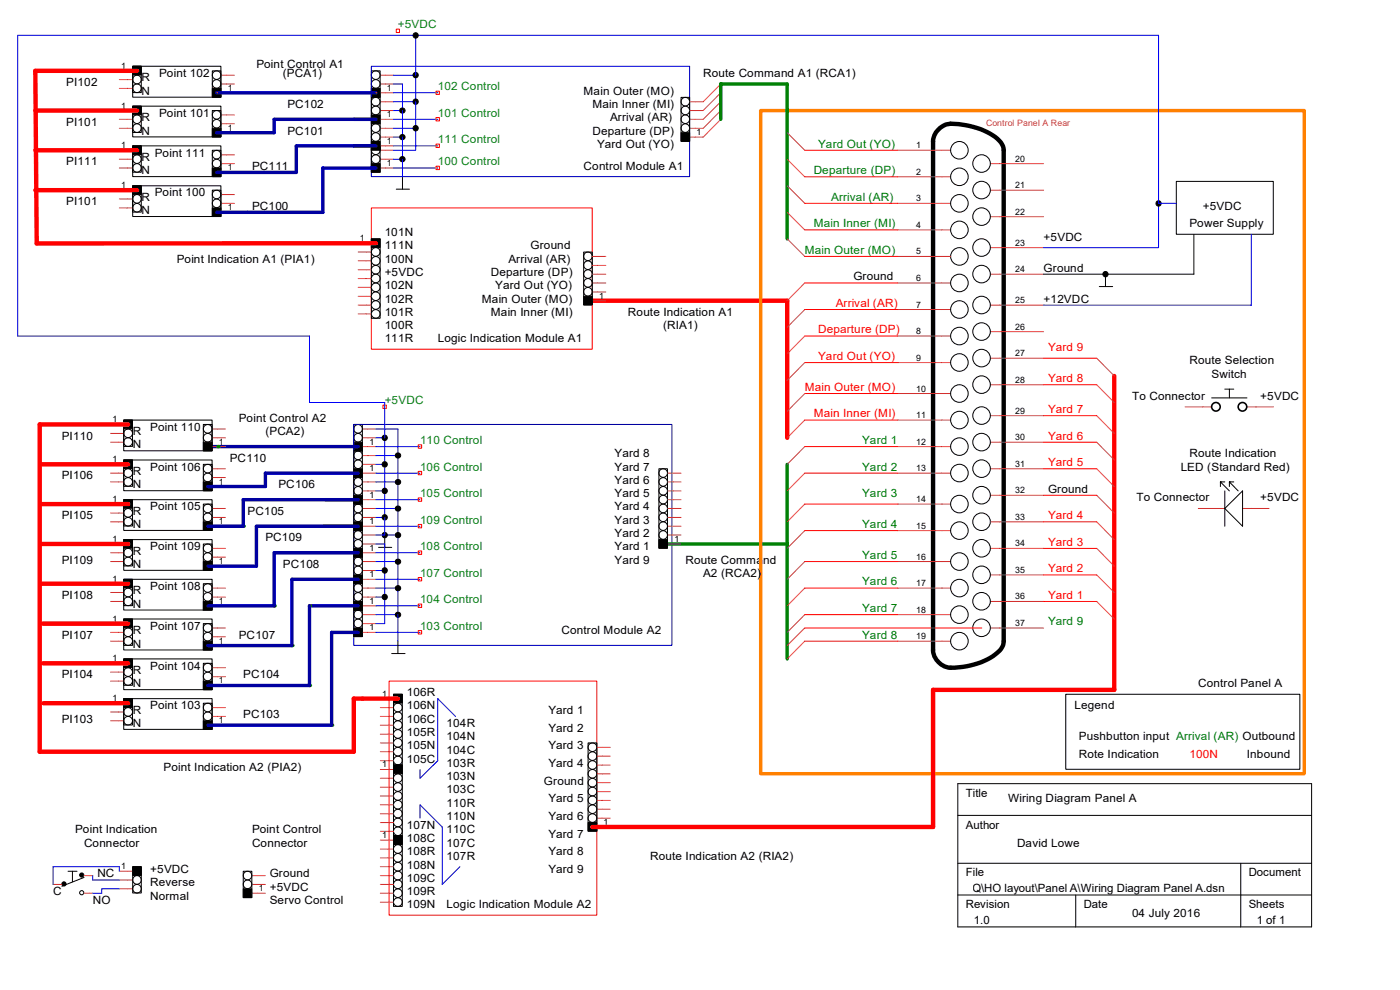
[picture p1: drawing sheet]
<svg xmlns="http://www.w3.org/2000/svg" width="297mm" height="210mm" viewBox="0 0 297 210" stroke-linecap="round" stroke-linejoin="round" font-family="sans-serif">
<g fill="#000" stroke="#000" stroke-width=".21">
<path d="M45 18.8h1.9v1.8h-1.9z" fill-rule="evenodd"/>
<path d="M78.8 18.8h1.8v1.8h-1.8z" fill-rule="evenodd"/>
<path d="M45 27.2h1.9v1.8h-1.9z" fill-rule="evenodd"/>
<path d="M45 35.6h1.9v1.9h-1.9z" fill-rule="evenodd"/>
<path d="M78.8 34.7h1.8v1.8h-1.8z" fill-rule="evenodd"/>
<path d="M78.8 30h1.8v1.8h-1.8z" fill-rule="evenodd"/>
<path d="M78.8 24.4h1.8v1.8h-1.8z" fill-rule="evenodd"/>
<path d="M45 44.1h1.9v1.8h-1.9z" fill-rule="evenodd"/>
<circle cx="88.2" cy="15.9" r=".56"/>
<circle cx="85.4" cy="29.1" r=".56"/>
<circle cx="85.4" cy="23.5" r=".56"/>
<circle cx="85.4" cy="33.8" r=".56"/>
<circle cx="88.2" cy="21.6" r=".56"/>
<circle cx="88.2" cy="27.2" r=".56"/>
</g>
<g fill="none" stroke="#000" stroke-width=".21">
<path d="M28.2 14.1h18.7v6.5h-18.7zM45 15h1.9v5.6h-1.9zM78.8 15h1.8v5.6h-1.8zM28.2 22.5h18.7v6.5h-18.7zM28.2 30.9h18.7v6.6h-18.7zM28.2 39.4h18.7v6.5h-18.7zM45 23.5h1.9v5.5h-1.9zM45 31.9h1.9v5.6h-1.9zM78.8 30.9h1.8v5.6h-1.8zM78.8 26.2h1.8v5.6h-1.8zM78.8 20.7h1.8v5.5h-1.8zM85.4 37.5v2.6"/>
<path d="M45 40.3h1.9v5.6h-1.9zM84.1 40.1h2.8"/>
<circle cx="46" cy="15.9" r=".91"/>
<circle cx="46" cy="17.8" r=".91"/>
<circle cx="79.7" cy="17.8" r=".92"/>
<circle cx="79.7" cy="15.9" r=".92"/>
<circle cx="46" cy="26.2" r=".91"/>
<circle cx="46" cy="34.7" r=".91"/>
<circle cx="46" cy="24.4" r=".91"/>
<circle cx="46" cy="32.8" r=".91"/>
<circle cx="79.7" cy="27.2" r=".92"/>
<circle cx="79.7" cy="31.9" r=".92"/>
<circle cx="79.7" cy="23.4" r=".92"/>
<circle cx="79.7" cy="33.8" r=".92"/>
<circle cx="79.7" cy="29.1" r=".92"/>
<circle cx="79.7" cy="21.6" r=".92"/>
<circle cx="46" cy="43.1" r=".91"/>
<circle cx="46" cy="41.3" r=".91"/>
</g>
<g fill="none" stroke="#c04040" stroke-width=".21">
<path d="M46.9 19.7h2.8M46.9 17.8h2.8M46.9 16h2.8M80.7 19.7h2.8M80.7 17.8h2.8M80.7 16h2.8M46.9 28.2h2.8M46.9 26.2h2.8M46.9 24.4h2.8M46.9 36.6h2.8M46.9 34.7h2.8M46.9 32.9h2.8"/>
<path d="M80.7 35.6h2.8M80.7 33.8h2.8M80.7 31.9h2.8M80.7 30.9h2.8M80.7 29.1h2.8M80.7 27.2h2.8M80.7 25.3h2.8M80.7 23.5h2.8M80.7 21.6h2.8M46.9 45h2.8M46.9 43.1h2.8M46.9 41.3h2.8"/>
</g>
<path d="M78.8 14.1h67.5v23.4h-67.5z" fill="none" stroke="#0000a0" stroke-width=".21"/>
<path d="M83.5 16h4.7M83.5 17.8h1.9v19.7M88.2 7.5v24.4h-4.7M83.5 21.6h4.7M83.5 27.2h4.7M83.5 23.5h1.9M83.5 29.1h1.9M83.5 33.8h1.9" fill="none" stroke="#00f" stroke-width=".21"/>
<path d="M84.1 6.2h.7v.7h-.7z" fill="none" stroke="#f00" stroke-width=".21"/>
<circle cx="46" cy="19.7" r=".36" fill="#008000"/>
<path d="M46 19.7h33.8M46 28.2h12.2M46 36.6h16.9M46 45h6.5" fill="none" stroke="#0000a0" stroke-width=".72"/>
<path d="M83.5 19.7h9.4M83.5 25.3h9.4M83.5 30.9h9.4M83.5 35.6h9.4" fill="none" stroke="#00f" stroke-width=".21"/>
<path d="M92.5 19.3h.7v.7h-.7zM92.5 24.9h.7v.8h-.7zM92.5 30.6h.7v.7h-.7zM92.5 35.3h.7v.7h-.7z" fill="none" stroke="#f00" stroke-width=".21"/>
<path d="M144.5 28.2h1.8v1.8h-1.8z" fill-rule="evenodd" fill="#000" stroke="#000" stroke-width=".21"/>
<g fill="none" stroke="#000" stroke-width=".21">
<path d="M144.5 20.7h1.8v9.3h-1.8z"/>
<circle cx="145.4" cy="27.2" r=".91"/>
<circle cx="145.4" cy="23.4" r=".91"/>
<circle cx="145.4" cy="21.6" r=".91"/>
<circle cx="145.4" cy="25.3" r=".91"/>
</g>
<path d="M146.3 29.1h2.9M146.3 27.2h2.9M146.3 25.3h2.9M146.3 23.5h2.9M146.3 21.6h2.9" fill="none" stroke="#c04040" stroke-width=".21"/>
<circle cx="152.9" cy="17.8" r=".36" fill="#008000"/>
<path d="M199.1 27.4a3.8 3.8 0 0 1 2.6-1.2 15.6 15.6 0 0 1 10.3 3.6l.8 1.3 .1 .8v104.1a4 4 0 0 1-2.3 3.2 16 16 0 0 1-9.7 2.3 4.1 4.1 0 0 1-2.9-3.6v-107.9a3.6 3.6 0 0 1 1.1-2.6z" fill="none" stroke="#000" stroke-width=".93"/>
<g fill="none" stroke="#000" stroke-width=".21">
<circle cx="203.5" cy="31.9" r="1.86"/>
<circle cx="203.5" cy="37.5" r="1.86"/>
<circle cx="208.2" cy="34.7" r="1.86"/>
<circle cx="203.5" cy="43.1" r="1.86"/>
<circle cx="203.5" cy="48.8" r="1.86"/>
<circle cx="203.5" cy="54.4" r="1.86"/>
<circle cx="208.2" cy="52.5" r="1.86"/>
<circle cx="208.2" cy="46" r="1.86"/>
<circle cx="208.2" cy="58.1" r="1.86"/>
<circle cx="208.2" cy="40.3" r="1.86"/>
<circle cx="203.5" cy="76.9" r="1.86"/>
<circle cx="203.5" cy="60" r="1.86"/>
<circle cx="203.5" cy="71.3" r="1.86"/>
<circle cx="203.5" cy="65.7" r="1.86"/>
<circle cx="208.2" cy="76" r="1.86"/>
<circle cx="208.2" cy="64.7" r="1.86"/>
<circle cx="208.2" cy="70.3" r="1.86"/>
<circle cx="203.5" cy="94.7" r="1.86"/>
<circle cx="203.5" cy="83.5" r="1.86"/>
<circle cx="203.5" cy="89.1" r="1.86"/>
<circle cx="208.2" cy="93.8" r="1.86"/>
<circle cx="208.2" cy="99.4" r="1.86"/>
<circle cx="208.2" cy="88.2" r="1.86"/>
<circle cx="208.2" cy="81.6" r="1.86"/>
<circle cx="203.5" cy="106.9" r="1.86"/>
<circle cx="203.5" cy="119.1" r="1.86"/>
<circle cx="203.5" cy="100.4" r="1.86"/>
<circle cx="203.5" cy="112.6" r="1.86"/>
<circle cx="208.2" cy="110.7" r="1.86"/>
<circle cx="208.2" cy="105.1" r="1.86"/>
<circle cx="208.2" cy="116.3" r="1.86"/>
<circle cx="203.5" cy="130.4" r="1.86"/>
<circle cx="203.5" cy="124.8" r="1.86"/>
<circle cx="203.5" cy="136" r="1.86"/>
<circle cx="208.2" cy="133.2" r="1.86"/>
<circle cx="208.2" cy="121.9" r="1.86"/>
<circle cx="208.2" cy="127.6" r="1.86"/>
</g>
<g fill="none" stroke="#c04040" stroke-width=".21">
<path d="M190.5 31.9h11.2M190.5 37.5h11.2M210.1 34.7h11.3M190.5 43.1h11.2M190.5 48.8h11.2M190.5 54.4h11.2M210.1 52.5h11.3M210.1 58.2h11.3M210.1 40.3h11.3M210.1 46h11.3M190.5 76.9h11.2M190.5 71.3h11.2"/>
<path d="M190.5 65.7h11.2M190.5 60h11.2M210.1 64.7h11.3M210.1 70.4h11.3M210.1 76h11.3M190.5 94.7h11.2M190.5 89.1h11.2M190.5 83.5h11.2M210.1 88.2h11.3M210.1 93.8h11.3M210.1 99.4h11.3M210.1 81.6h11.3"/>
<path d="M190.5 100.4h11.2M190.5 112.6h11.2M190.5 106.9h11.2M190.5 119.1h11.2M210.1 116.3h11.3M210.1 110.7h11.3M210.1 105.1h11.3M190.5 136h11.2M190.5 130.4h11.2M190.5 124.8h11.2M210.1 133.2h11.3M210.1 127.6h11.3"/>
<path d="M210.1 122h11.3"/>
</g>
<circle cx="152.9" cy="17.8" r=".36" fill="#008000"/>
<path d="M7.5 15h21.6M152.9 17.8h14.1M7.5 23.5h21.6M75.1 25.3h4.7M75.1 30.9h4.7" fill="none" stroke="#008000" stroke-width=".72"/>
<g fill="#000" stroke="#000" stroke-width=".21">
<path d="M28.2 14.1h1.8v1.8h-1.8z" fill-rule="evenodd"/>
<path d="M28.2 22.5h1.8v1.8h-1.8z" fill-rule="evenodd"/>
<path d="M28.2 30.9h1.8v1.9h-1.8z" fill-rule="evenodd"/>
<path d="M28.2 39.4h1.8v1.8h-1.8z" fill-rule="evenodd"/>
<path d="M78.8 50.7h1.8v1.8h-1.8z" fill-rule="evenodd"/>
<path d="M75.1 93.8h1.8v1.8h-1.8z" fill-rule="evenodd"/>
<path d="M75.1 99.4h1.8v1.9h-1.8z" fill-rule="evenodd"/>
<path d="M75.1 110.7h1.8v1.8h-1.8z" fill-rule="evenodd"/>
<path d="M75.1 105.1h1.8v1.8h-1.8z" fill-rule="evenodd"/>
</g>
<g fill="none" stroke="#000" stroke-width=".21">
<path d="M28.2 14.1h1.8v5.5h-1.8zM28.2 22.5h1.8v5.6h-1.8zM28.2 30.9h1.8v5.6h-1.8zM28.2 39.4h1.8v5.6h-1.8zM78.8 50.7h1.8v16.8h-1.8zM75.1 90h1.8v5.6h-1.8zM75.1 95.7h1.8v5.6h-1.8zM75.1 106.9h1.8v5.6h-1.8zM75.1 101.3h1.8v5.6h-1.8zM80.3 116.1h2.8M81.6 113.5v2.6"/>
<circle cx="29.1" cy="18.7" r=".91"/>
<circle cx="29.1" cy="16.9" r=".91"/>
<circle cx="29.1" cy="27.2" r=".91"/>
<circle cx="29.1" cy="35.6" r=".91"/>
<circle cx="29.1" cy="25.3" r=".91"/>
<circle cx="29.1" cy="33.8" r=".91"/>
<circle cx="29.1" cy="42.2" r=".91"/>
<circle cx="29.1" cy="44.1" r=".91"/>
<circle cx="79.7" cy="59.1" r=".92"/>
<circle cx="79.7" cy="53.5" r=".92"/>
<circle cx="79.7" cy="57.2" r=".92"/>
<circle cx="79.7" cy="55.3" r=".92"/>
<circle cx="79.7" cy="64.7" r=".92"/>
<circle cx="79.7" cy="62.8" r=".92"/>
<circle cx="79.7" cy="66.6" r=".92"/>
<circle cx="79.7" cy="61" r=".92"/>
<circle cx="76" cy="96.6" r=".91"/>
<circle cx="76" cy="91" r=".91"/>
<circle cx="76" cy="98.5" r=".91"/>
<circle cx="76" cy="92.9" r=".91"/>
<circle cx="76" cy="107.9" r=".91"/>
<circle cx="76" cy="102.2" r=".91"/>
<circle cx="76" cy="104.1" r=".91"/>
<circle cx="76" cy="109.7" r=".91"/>
</g>
<g fill="none" stroke="#c04040" stroke-width=".21">
<path d="M25.3 15h2.9M25.3 16.9h2.9M25.3 18.8h2.9M25.3 23.5h2.9M25.3 25.3h2.9M25.3 27.2h2.9M25.3 31.9h2.9M25.3 33.8h2.9M25.3 35.6h2.9M25.3 40.3h2.9M25.3 42.2h2.9M25.3 44.1h2.9"/>
<path d="M76 51.6h2.8M76 53.5h2.8M76 55.3h2.8M76 57.2h2.8M76 59.1h2.8M76 61h2.8M76 62.9h2.8M76 64.7h2.8M76 66.6h2.8M76.9 94.7h2.9M76.9 92.9h2.9M76.9 91h2.9"/>
<path d="M76.9 98.5h2.9M76.9 96.6h2.9M76.9 111.6h2.9M76.9 109.8h2.9M76.9 107.9h2.9M76.9 106h2.9M76.9 104.1h2.9M76.9 102.2h2.9M76.9 100.4h2.9"/>
</g>
<path d="M78.8 44.1h46.8v30h-46.8zM81.2 85.9h.8v.8h-.8zM88.7 94.4h.8v.7h-.8zM88.7 100h.8v.7h-.8zM88.7 105.6h.8v.7h-.8zM88.7 111.3h.8v.7h-.8z" fill="none" stroke="#f00" stroke-width=".21"/>
<path d="M7.5 15h21.6M7.5 23.5h21.6M124.8 63.8h42.2" fill="none" stroke="#f00" stroke-width=".93"/>
<path d="M68.5 35.6h11.3M75.1 25.3h4.7M75.1 30.9h4.7M44.1 94.7h31.9" fill="none" stroke="#0000a0" stroke-width=".72"/>
<path d="M75.1 90h67.4v46.9h-67.4z" fill="none" stroke="#0000a0" stroke-width=".21"/>
<path d="M79.8 91h4.6v16.9h-4.6M79.8 96.6h4.6M79.8 92.9h1.8v16.9h-1.8M79.8 98.5h1.8M79.8 94.7h9.3M79.8 102.2h4.6M79.8 104.1h1.8M79.8 100.4h9.3M79.8 106h9.3M79.8 111.6h9.3M81.6 113.5v.6" fill="none" stroke="#00f" stroke-width=".21"/>
<circle cx="140.7" cy="115.4" r=".36" fill="#008000"/>
<path d="M140.7 115.4h26.3" fill="none" stroke="#008000" stroke-width=".72"/>
<g fill="#000" stroke="#000" stroke-width=".21">
<path d="M43.1 93.8h1.9v1.8h-1.9z" fill-rule="evenodd"/>
<path d="M75.1 116.3h1.8v1.9h-1.8z" fill-rule="evenodd"/>
<path d="M139.8 114.5h1.8v1.8h-1.8z" fill-rule="evenodd"/>
<path d="M75.1 133.2h1.8v1.8h-1.8z" fill-rule="evenodd"/>
<path d="M75.1 127.6h1.8v1.8h-1.8z" fill-rule="evenodd"/>
<path d="M75.1 122h1.8v1.8h-1.8z" fill-rule="evenodd"/>
<circle cx="81.6" cy="98.5" r=".56"/>
<circle cx="81.6" cy="92.9" r=".56"/>
<circle cx="84.4" cy="96.6" r=".56"/>
<circle cx="81.6" cy="104.1" r=".56"/>
<circle cx="81.6" cy="109.7" r=".56"/>
<circle cx="81.6" cy="113.5" r=".56"/>
<circle cx="84.4" cy="113.5" r=".56"/>
<circle cx="84.4" cy="119.1" r=".56"/>
<circle cx="84.4" cy="107.9" r=".56"/>
<circle cx="84.4" cy="102.3" r=".56"/>
<circle cx="81.6" cy="126.6" r=".56"/>
<circle cx="81.6" cy="121" r=".56"/>
<circle cx="84.4" cy="124.8" r=".56"/>
<circle cx="84.4" cy="130.4" r=".56"/>
</g>
<g fill="none" stroke="#000" stroke-width=".21">
<path d="M26.2 89.1h18.8v6.5h-18.8zM43.1 90h1.9v5.6h-1.9zM139.8 99.4h1.8v16.9h-1.8zM75.1 112.6h1.8v5.6h-1.8zM75.1 118.2h1.8v5.6h-1.8zM75.1 129.5h1.8v5.5h-1.8zM75.1 123.8h1.8v5.6h-1.8zM83.1 138.6h2.8M84.4 136v2.6"/>
<circle cx="44.1" cy="91" r=".92"/>
<circle cx="44.1" cy="92.9" r=".92"/>
<circle cx="76" cy="113.5" r=".91"/>
<circle cx="76" cy="115.4" r=".91"/>
<circle cx="76" cy="119.1" r=".91"/>
<circle cx="140.7" cy="107.9" r=".91"/>
<circle cx="140.7" cy="113.5" r=".91"/>
<circle cx="140.7" cy="111.6" r=".91"/>
<circle cx="140.7" cy="106" r=".91"/>
<circle cx="140.7" cy="104.1" r=".91"/>
<circle cx="140.7" cy="109.7" r=".91"/>
<circle cx="140.7" cy="100.4" r=".91"/>
<circle cx="140.7" cy="102.2" r=".91"/>
<circle cx="76" cy="130.4" r=".91"/>
<circle cx="76" cy="132.2" r=".91"/>
<circle cx="76" cy="121" r=".91"/>
<circle cx="76" cy="126.6" r=".91"/>
<circle cx="76" cy="124.7" r=".91"/>
</g>
<g fill="none" stroke="#c04040" stroke-width=".21">
<path d="M45 94.7h2.8M45 92.9h2.8M45 91h2.8M76.9 117.3h2.9M76.9 115.4h2.9M76.9 113.5h2.9M76.9 119.1h2.9M141.6 115.4h2.9M141.6 113.5h2.9M141.6 111.6h2.9M141.6 109.8h2.9M141.6 107.9h2.9"/>
<path d="M141.6 106h2.9M141.6 104.1h2.9M141.6 102.2h2.9M141.6 100.4h2.9M76.9 134.2h2.9M76.9 132.3h2.9M76.9 130.4h2.9M76.9 128.5h2.9M76.9 126.7h2.9M76.9 124.8h2.9M76.9 122.9h2.9M76.9 121h2.9"/>
</g>
<g fill="none" stroke="#00f" stroke-width=".21">
<path d="M79.8 113.5h4.6M79.8 119.1h4.6M79.8 115.4h1.8v16.9h-1.8M79.8 117.3h9.3M81.6 109.8v3.7M84.4 107.9v28.1M79.8 124.8h4.6M79.8 130.4h4.6M79.8 121h1.8M79.8 126.7h1.8M79.8 122.9h9.3M79.8 128.5h9.3"/>
<path d="M79.8 134.2h9.3"/>
</g>
<path d="M88.7 116.9h.8v.7h-.8zM88.7 122.5h.8v.7h-.8zM88.7 128.1h.8v.8h-.8zM88.7 133.8h.8v.7h-.8z" fill="none" stroke="#f00" stroke-width=".21"/>
<circle cx="46.2" cy="94.7" r=".36" fill="#008000"/>
<g fill="#000" stroke="#000" stroke-width=".21">
<path d="M26.2 89.1h1.9v1.9h-1.9z" fill-rule="evenodd"/>
<path d="M26.2 97.6h1.9v1.8h-1.9z" fill-rule="evenodd"/>
<path d="M43.1 102.2h1.9v1.9h-1.9z" fill-rule="evenodd"/>
<path d="M43.1 110.7h1.9v1.8h-1.9z" fill-rule="evenodd"/>
</g>
<g fill="none" stroke="#000" stroke-width=".21">
<path d="M26.2 89.1h1.9v5.6h-1.9zM26.2 97.6h18.8v6.5h-18.8zM26.2 97.6h1.9v5.6h-1.9zM43.1 98.5h1.9v5.6h-1.9zM26.2 106h18.8v6.5h-18.8zM43.1 106.9h1.9v5.6h-1.9z"/>
<circle cx="27.2" cy="93.8" r=".92"/>
<circle cx="27.2" cy="91.9" r=".92"/>
<circle cx="44.1" cy="99.4" r=".92"/>
<circle cx="27.2" cy="100.4" r=".92"/>
<circle cx="27.2" cy="102.2" r=".92"/>
<circle cx="44.1" cy="107.9" r=".92"/>
<circle cx="44.1" cy="101.3" r=".92"/>
<circle cx="44.1" cy="109.8" r=".92"/>
</g>
<path d="M23.5 90h2.7M23.5 91.9h2.7M23.5 93.8h2.7M23.5 98.5h2.7M45 99.4h2.8M23.5 100.4h2.7M23.5 102.2h2.7M45 103.2h2.8M45 101.3h2.8M45 111.6h2.8M45 109.8h2.8M45 107.9h2.8" fill="none" stroke="#c04040" stroke-width=".21"/>
<path d="M8.4 90h18.8M8.6 98.5h18.6" fill="none" stroke="#008000" stroke-width=".72"/>
<path d="M8.4 90h18.8M8.6 98.5h18.6" fill="none" stroke="#f00" stroke-width=".93"/>
<path d="M44.1 111.6h7.5" fill="none" stroke="#0000a0" stroke-width=".72"/>
<circle cx="51.6" cy="111.6" r=".36" fill="#008000"/>
<g fill="#000" stroke="#000" stroke-width=".21">
<path d="M26.2 106h1.9v1.8h-1.9z" fill-rule="evenodd"/>
<path d="M43.1 119.1h1.9v1.9h-1.9z" fill-rule="evenodd"/>
</g>
<g fill="none" stroke="#000" stroke-width=".21">
<path d="M26.2 106h1.9v5.6h-1.9zM26.2 114.5h18.8v6.5h-18.8zM43.1 115.4h1.9v5.6h-1.9z"/>
<circle cx="27.2" cy="110.7" r=".92"/>
<circle cx="27.2" cy="108.8" r=".92"/>
<circle cx="44.1" cy="118.2" r=".92"/>
<circle cx="44.1" cy="116.3" r=".92"/>
</g>
<path d="M23.5 106.9h2.7M23.5 108.8h2.7M23.5 110.7h2.7M45 118.2h2.8M45 116.3h2.8M45 120.1h2.8" fill="none" stroke="#c04040" stroke-width=".21"/>
<path d="M8.7 106.9h18.5" fill="none" stroke="#008000" stroke-width=".72"/>
<path d="M8.7 106.9h18.5" fill="none" stroke="#f00" stroke-width=".93"/>
<circle cx="44.1" cy="120.1" r=".36" fill="#008000"/>
<g fill="#000" stroke="#000" stroke-width=".21">
<path d="M26.2 114.5h1.9v1.8h-1.9z" fill-rule="evenodd"/>
<path d="M43.1 127.6h1.9v1.8h-1.9z" fill-rule="evenodd"/>
</g>
<g fill="none" stroke="#000" stroke-width=".21">
<path d="M26.2 114.5h1.9v5.6h-1.9zM26.2 122.9h18.8v6.5h-18.8zM43.1 123.8h1.9v5.6h-1.9z"/>
<circle cx="27.2" cy="117.2" r=".92"/>
<circle cx="27.2" cy="119.1" r=".92"/>
<circle cx="44.1" cy="126.6" r=".92"/>
<circle cx="44.1" cy="124.7" r=".92"/>
</g>
<path d="M23.5 115.4h2.7M23.5 117.3h2.7M23.5 119.1h2.7M45 128.5h2.8M45 126.7h2.8M45 124.8h2.8" fill="none" stroke="#c04040" stroke-width=".21"/>
<path d="M8.8 115.4h18.4" fill="none" stroke="#008000" stroke-width=".72"/>
<path d="M8.8 115.4h18.4" fill="none" stroke="#f00" stroke-width=".93"/>
<path d="M44.1 128.5h14.1" fill="none" stroke="#0000a0" stroke-width=".72"/>
<circle cx="58.2" cy="128.5" r=".36" fill="#008000"/>
<g fill="#000" stroke="#000" stroke-width=".21">
<path d="M26.2 122.9h1.9v1.8h-1.9z" fill-rule="evenodd"/>
<path d="M43.1 136h1.9v1.9h-1.9z" fill-rule="evenodd"/>
</g>
<g fill="none" stroke="#000" stroke-width=".21">
<path d="M26.2 122.9h1.9v5.6h-1.9zM26.2 131.3h18.8v6.6h-18.8zM43.1 132.3h1.9v5.6h-1.9z"/>
<circle cx="27.2" cy="125.7" r=".92"/>
<circle cx="27.2" cy="127.6" r=".92"/>
<circle cx="44.1" cy="133.2" r=".92"/>
<circle cx="44.1" cy="135.1" r=".92"/>
</g>
<path d="M23.5 123.8h2.7M23.5 125.7h2.7M23.5 127.6h2.7M45 136.9h2.8M45 135.1h2.8M45 133.2h2.8" fill="none" stroke="#c04040" stroke-width=".21"/>
<path d="M8.9 123.8h18.3" fill="none" stroke="#008000" stroke-width=".72"/>
<path d="M8.9 123.8h18.3" fill="none" stroke="#f00" stroke-width=".93"/>
<path d="M44.1 136.9h17.8" fill="none" stroke="#0000a0" stroke-width=".72"/>
<circle cx="61.9" cy="136.9" r=".36" fill="#008000"/>
<g fill="#000" stroke="#000" stroke-width=".21">
<path d="M26.2 131.3h1.9v1.9h-1.9z" fill-rule="evenodd"/>
<path d="M43.1 144.5h1.9v1.8h-1.9z" fill-rule="evenodd"/>
</g>
<g fill="none" stroke="#000" stroke-width=".21">
<path d="M26.2 131.3h1.9v5.6h-1.9zM26.2 139.8h18.8v6.5h-18.8zM43.1 140.7h1.9v5.6h-1.9z"/>
<circle cx="27.2" cy="134.1" r=".92"/>
<circle cx="27.2" cy="136" r=".92"/>
<circle cx="44.1" cy="143.5" r=".92"/>
<circle cx="44.1" cy="141.6" r=".92"/>
</g>
<path d="M23.5 132.3h2.7M23.5 134.2h2.7M23.5 136h2.7M45 145.4h2.8M45 143.6h2.8M45 141.6h2.8" fill="none" stroke="#c04040" stroke-width=".21"/>
<path d="M9 132.3h18.2" fill="none" stroke="#008000" stroke-width=".72"/>
<path d="M9 132.3h18.2" fill="none" stroke="#f00" stroke-width=".93"/>
<path d="M44.1 145.4h21.6" fill="none" stroke="#0000a0" stroke-width=".72"/>
<circle cx="65.7" cy="145.4" r=".36" fill="#008000"/>
<g fill="#000" stroke="#000" stroke-width=".21">
<path d="M26.2 139.8h1.9v1.8h-1.9z" fill-rule="evenodd"/>
<path d="M43.1 152.9h1.9v1.8h-1.9z" fill-rule="evenodd"/>
</g>
<g fill="none" stroke="#000" stroke-width=".21">
<path d="M26.2 139.8h1.9v5.6h-1.9zM26.2 148.2h18.8v6.5h-18.8zM43.1 149.2h1.9v5.5h-1.9z"/>
<circle cx="27.2" cy="144.5" r=".92"/>
<circle cx="27.2" cy="142.6" r=".92"/>
<circle cx="44.1" cy="150.1" r=".92"/>
<circle cx="44.1" cy="152" r=".92"/>
</g>
<path d="M23.5 140.7h2.7M23.5 142.6h2.7M23.5 144.5h2.7M45 153.8h2.8M45 152h2.8M45 150.1h2.8" fill="none" stroke="#c04040" stroke-width=".21"/>
<path d="M9.1 140.7h18.1" fill="none" stroke="#008000" stroke-width=".72"/>
<path d="M9.1 140.7h18.1" fill="none" stroke="#f00" stroke-width=".93"/>
<path d="M44.1 153.8h26.3" fill="none" stroke="#0000a0" stroke-width=".72"/>
<circle cx="70.4" cy="153.8" r=".36" fill="#008000"/>
<g fill="#000" stroke="#000" stroke-width=".21">
<path d="M123.8 62.9h1.8v1.8h-1.8z" fill-rule="evenodd"/>
<path d="M26.2 148.2h1.9v1.9h-1.9z" fill-rule="evenodd"/>
<path d="M28.2 183.9h1.8v1.8h-1.8z" fill-rule="evenodd"/>
<path d="M51.6 188.6h1.8v1.8h-1.8z" fill-rule="evenodd"/>
<circle cx="234.5" cy="58.2" r=".56"/>
<circle cx="245.8" cy="43.2" r=".56"/>
<circle cx="13.6" cy="187.5" r=".44"/>
<circle cx="17.3" cy="185.6" r=".44"/>
</g>
<g fill="none" stroke="#000" stroke-width=".21">
<path d="M249.6 38.5h20.5v11.2h-20.5zM123.8 53.5h1.8v11.2h-1.8zM234.5 58.2v2.6M253.3 49.7v8.5h-31.9M233.2 60.8h2.9M257 84.4h7.5M259.8 82.5h1.9M260.8 82.5v1.9M258.9 102.2h.1M258.9 102.2h.9M258.9 102.2l1.9 1.9M258.9 102.2v1"/>
<path d="M259.8 104.1v7.5M259.8 107.9l3.8-3.8v7.5zM260.8 102.2h.1M260.8 102.2v1M260.8 102.2l1.9 1.9M260.8 102.2h.9M26.2 148.2h1.9v5.6h-1.9zM226.1 147.3h49.7v15.9h-49.7zM14.4 184.8h1.9M15.4 184.8v2.3M17.8 186.1l-4.7 1.9M28.2 183.9h1.8v5.5h-1.8z"/>
<path d="M51.6 184.8h1.8v5.6h-1.8z"/>
<circle cx="124.7" cy="58.1" r=".91"/>
<circle cx="124.7" cy="54.4" r=".91"/>
<circle cx="124.7" cy="56.3" r=".91"/>
<circle cx="124.7" cy="61.9" r=".91"/>
<circle cx="124.7" cy="60" r=".91"/>
<circle cx="27.2" cy="152.9" r=".92"/>
<circle cx="27.2" cy="151" r=".92"/>
<circle cx="17.3" cy="189.4" r=".44"/>
<circle cx="29.1" cy="186.7" r=".91"/>
<circle cx="29.1" cy="188.5" r=".91"/>
<circle cx="52.5" cy="185.7" r=".91"/>
<circle cx="52.5" cy="187.6" r=".91"/>
</g>
<g fill="none" stroke="#c04040" stroke-width=".21">
<path d="M152.9 19.7l-3.7 3.8M152.9 17.8l-3.7 3.8M152.9 25.3l-3.7 3.8M152.9 23.5l-3.7 3.7M152.9 21.6l-3.7 3.7M167 28.2l3.7 3.7M167 33.8l3.7 3.7M167 39.4l3.7 3.7M125.7 58.2h2.8M125.7 56.3h2.8M125.7 54.4h2.8M167 45l3.7 3.8"/>
<path d="M167 50.7l3.7 3.7M125.7 63.8h2.8M125.7 61.9h2.8M125.7 60h2.8M170.7 60l-3.7 3.8M170.7 65.7l-3.7 3.7M170.7 71.3l-3.7 3.8M170.7 76.9l-3.7 3.8M170.7 83.5l-3.7 3.7M170.7 89.1l-3.7 3.8M251.4 86.3h5.6M264.5 86.3h5.7"/>
<path d="M254.2 107.9h5.6M263.6 107.9h5.6M23.5 149.2h2.7M23.5 151h2.7M23.5 152.9h2.7M11.3 187.6h1.8M17.8 189.5h1.9M17.8 185.8h1.9M25.3 184.8h2.9M25.3 186.7h2.9M25.3 188.6h2.9M53.5 189.5h2.8"/>
<path d="M53.5 187.6h2.8M53.5 185.8h2.8"/>
</g>
<path d="M152.9 17.8v7.5M167 17.8v32.9M68.5 111.6h7.5M69 106h7M9.2 149.2h18" fill="none" stroke="#008000" stroke-width=".72"/>
<path d="M7.5 15l.3 36.6h72M7.5 31.9h21.6M7.5 40.3h21.6M167 63.8v29.1M8.4 90v69.5h66.7M9.2 149.2h18" fill="none" stroke="#f00" stroke-width=".93"/>
<path d="M221.4 52.5h24.4v-45h-242v63.8h61.9v14.1h15.9v7.5M245.8 43.1h3.8M19.7 185.8v.9h5.6M25.3 188.6h-3.7v.9h-1.9M25.3 184.8v-.9h-14v3.7" fill="none" stroke="#00f" stroke-width=".21"/>
<g fill="none" stroke="#000" stroke-width=".34">
<circle cx="258" cy="86.3" r=".91"/>
<circle cx="263.6" cy="86.3" r=".91"/>
</g>
<path d="M161.4 23.5h115.3v140.6h-115.3z" fill="none" stroke="#ff8000" stroke-width=".72"/>
<path d="M68.5 35.6v9.4h-16M75.1 25.3h-16.9v2.9M75.1 30.9h-12.2v5.7M76 117.3h-17.8v11.2M76 106h-24.4v5.6M76 111.6h-21.6v8.5h-10.3M65.7 128.5h10.3M70.4 134.2h5.6M76 122.9h-14.1v14" fill="none" stroke="#0000a0" stroke-width=".72"/>
<g fill="none" stroke="#f00" stroke-width=".21">
<path d="M46 19.7h.1M79.8 19.7h.1M170.7 31.9h19.8M170.7 37.5h19.8M170.7 43.1h19.8M170.7 48.8h19.8M170.7 54.4h19.8M170.7 60h19.8M170.7 65.7h19.8M170.7 71.3h19.8M170.7 76.9h19.8M170.7 83.5h19.8"/>
<path d="M170.7 89.1h19.8"/>
</g>
<circle cx="65.7" cy="128.5" r=".36" fill="#008000"/>
<path d="M76 100.4h-19.7v2.8h-12.2M65.7 128.5v16.9M70.4 134.2v19.6" fill="none" stroke="#0000a0" stroke-width=".72"/>
<path d="M167 98.5v41.3" fill="none" stroke="#008000" stroke-width=".72"/>
<g fill="none" stroke="#c04040" stroke-width=".21">
<path d="M232.7 76l3.7 3.8M170.7 94.7l-3.7 3.8M232.7 81.6l3.7 3.8M232.7 88.2l3.7 3.7M232.7 93.8l3.7 3.8M232.7 99.4l3.7 3.8M170.7 100.4l-3.7 3.7M170.7 106.9l-3.7 3.8M170.7 112.6l-3.7 3.7M170.7 119.1l-3.7 3.8M232.7 105.1l3.7 3.7M232.7 110.7l3.7 3.8"/>
<path d="M232.7 116.3l3.7 3.8M170.7 124.8l-3.7 3.7M170.7 130.4l-3.7 3.8M170.7 136l-3.7 3.8M170.7 133.2l-3.7 3.7M232.7 122l3.7 3.7M232.7 127.6l3.7 3.7M80.7 148.2h2.8M80.7 150.1h2.8M80.7 152h2.8M80.7 153.8h2.8M80.7 155.7h2.8"/>
<path d="M80.7 157.6h2.8M80.7 159.5h2.8M126.7 158.5h2.8M80.7 161.4h2.8M80.7 163.2h2.8M80.7 165.1h2.8M80.7 167h2.8M80.7 168.9h2.8M80.7 170.7h2.8M80.7 172.6h2.8M80.7 174.5h2.8M80.7 176.4h2.8"/>
<path d="M80.7 178.2h2.8M126.7 175.4h2.8M126.7 173.6h2.8M126.7 171.7h2.8M126.7 169.8h2.8M126.7 167.9h2.8M126.7 166h2.8M126.7 164.2h2.8M126.7 162.3h2.8M126.7 160.4h2.8M80.7 180.1h2.8M80.7 182h2.8"/>
<path d="M80.7 183.9h2.8M80.7 185.8h2.8M80.7 187.6h2.8M80.7 189.5h2.8M80.7 191.4h2.8"/>
</g>
<g fill="none" stroke="#f00" stroke-width=".21">
<path d="M221.4 76h11.3M170.7 94.7h19.8M221.4 99.4h11.3M221.4 93.8h11.3M221.4 88.2h11.3M221.4 81.6h11.3M170.7 100.4h19.8M170.7 106.9h19.8M170.7 112.6h19.8M170.7 119.1h19.8M221.4 116.3h11.3M221.4 110.7h11.3"/>
<path d="M221.4 105.1h11.3M170.7 124.8h19.8M170.7 130.4h19.8M170.7 133.2h37.6M170.7 136h19.8M221.4 127.6h11.3M221.4 122h11.3M82.5 144.5h44.1v49.6h-44.1z"/>
</g>
<g fill="#000" stroke="#000" stroke-width=".21">
<path d="M83.5 147.3h1.8v1.8h-1.8z" fill-rule="evenodd"/>
<path d="M83.5 162.3h1.8v1.8h-1.8z" fill-rule="evenodd"/>
<path d="M83.5 177.3h1.8v1.9h-1.8z" fill-rule="evenodd"/>
<path d="M124.8 174.5h1.8v1.8h-1.8z" fill-rule="evenodd"/>
<circle cx="88.2" cy="7.5" r=".56"/>
</g>
<g fill="none" stroke="#000" stroke-width=".21">
<path d="M83.5 147.3h1.8v15h-1.8zM124.8 157.6h1.8v18.7h-1.8zM83.5 162.3h1.8v14.9h-1.8zM83.5 177.3h1.8v15h-1.8zM203.2 166.2h75.1v30.4h-75.1zM203.2 173h75.1M203.2 183.1h75.1M203.2 189.9h75.1M228.2 189.9v6.7M263.2 183.1v13.5"/>
<circle cx="84.4" cy="153.8" r=".92"/>
<circle cx="84.4" cy="150.1" r=".92"/>
<circle cx="84.4" cy="159.5" r=".92"/>
<circle cx="84.4" cy="152" r=".92"/>
<circle cx="84.4" cy="155.7" r=".92"/>
<circle cx="84.4" cy="157.6" r=".92"/>
<circle cx="125.7" cy="158.5" r=".92"/>
<circle cx="84.4" cy="172.6" r=".92"/>
<circle cx="84.4" cy="176.3" r=".92"/>
<circle cx="84.4" cy="165.1" r=".92"/>
<circle cx="84.4" cy="170.7" r=".92"/>
<circle cx="84.4" cy="174.5" r=".92"/>
<circle cx="84.4" cy="161.3" r=".92"/>
<circle cx="84.4" cy="168.9" r=".92"/>
<circle cx="84.4" cy="167" r=".92"/>
<circle cx="125.7" cy="167.9" r=".92"/>
<circle cx="125.7" cy="171.7" r=".92"/>
<circle cx="125.7" cy="160.4" r=".92"/>
<circle cx="125.7" cy="169.8" r=".92"/>
<circle cx="125.7" cy="164.2" r=".92"/>
<circle cx="125.7" cy="162.3" r=".92"/>
<circle cx="125.7" cy="173.6" r=".92"/>
<circle cx="125.7" cy="166" r=".92"/>
<circle cx="84.4" cy="187.6" r=".92"/>
<circle cx="84.4" cy="185.7" r=".92"/>
<circle cx="84.4" cy="189.5" r=".92"/>
<circle cx="84.4" cy="191.4" r=".92"/>
<circle cx="84.4" cy="180.1" r=".92"/>
<circle cx="84.4" cy="182" r=".92"/>
<circle cx="84.4" cy="183.9" r=".92"/>
</g>
<path d="M236.4 79.8v66.5h-38.4v29.1h-72.3M84.4 148.2h-9.3v11.3" fill="none" stroke="#f00" stroke-width=".93"/>
<path d="M265.5 49.7v15h-44.1M96.6 152l-3.7-3.8v13.2l-3.8 3.7v-1.9M89.1 173.6v-2.9l4.7 4.7v12.2l3.8-3.7" fill="none" stroke="#00f" stroke-width=".21"/>
<g font-size="2.4" fill="#008020">
<text x="84.4" y="6">+5VDC</text>
<text x="92.9" y="19.1">102 Control</text>
<text x="92.9" y="24.8">101 Control</text>
<text x="92.9" y="30.4">111 Control</text>
<text x="92.9" y="35.1">100 Control</text>
<text x="81.6" y="85.8">+5VDC</text>
<text x="89.1" y="94.2">110 Control</text>
<text x="89.1" y="99.8">106 Control</text>
<text x="89.1" y="105.5">105 Control</text>
<text x="89.1" y="111.1">109 Control</text>
<text x="89.1" y="116.7">108 Control</text>
<text x="89.1" y="122.3">107 Control</text>
<text x="89.1" y="128">104 Control</text>
<text x="89.1" y="133.6">103 Control</text>
</g>
<g font-size="2.4">
<text x="30" y="17.3">R</text>
<text x="33.8" y="16.3">Point 102</text>
<text x="54.4" y="14.5">Point Control A1</text>
<text x="60" y="16.3">(PCA1)</text>
<text x="149.2" y="16.3">Route Command A1 (RCA1)</text>
<text x="14.1" y="18.2">PI102</text>
<text x="30" y="20.1">N</text>
<text x="61" y="22.9">PC102</text>
<text x="123.8" y="20.1">Main Outer (MO)</text>
<text x="125.7" y="22.9">Main Inner (MI)</text>
<text x="14.1" y="26.7">PI101</text>
<text x="30" y="25.7">R</text>
<text x="30" y="28.5">N</text>
<text x="33.8" y="24.8">Point 101</text>
<text x="61" y="28.5">PC101</text>
<text x="125.7" y="28.5">Departure (DP)</text>
<text x="129.5" y="25.7">Arrival (AR)</text>
<text x="14.1" y="35.1">PI111</text>
<text x="30" y="34.2">R</text>
<text x="32.9" y="33.2">Point 111</text>
<text x="126.7" y="31.3">Yard Out (YO)</text>
<text x="30" y="37">N</text>
<text x="32.9" y="41.7">Point 100</text>
<text x="53.5" y="36">PC111</text>
<text x="123.8" y="36">Control Module A1</text>
<text x="14.1" y="43.6">PI101</text>
<text x="30" y="42.6">R</text>
<text x="30" y="45.4">N</text>
<text x="53.5" y="44.5">PC100</text>
<text x="255.2" y="44.5">+5VDC</text>
<text x="81.6" y="50.1">101N</text>
<text x="81.6" y="52.9">111N</text>
<text x="112.6" y="52.9">Ground</text>
<text x="221.4" y="51.1">+5VDC</text>
<text x="252.3" y="48.2">Power Supply</text>
<text x="37.5" y="55.8">Point Indication A1 (PIA1)</text>
<text x="81.6" y="55.8">100N</text>
<text x="81.6" y="58.5">+5VDC</text>
<text x="104.1" y="58.5">Departure (DP)</text>
<text x="107.9" y="55.8">Arrival (AR)</text>
<text x="181.1" y="59.5">Ground</text>
<text x="221.4" y="57.6">Ground</text>
<text x="81.6" y="61.4">102N</text>
<text x="81.6" y="64.2">102R</text>
<text x="102.2" y="64.2">Main Outer (MO)</text>
<text x="105.1" y="61.4">Yard Out (YO)</text>
<text x="221.4" y="64.2">+12VDC</text>
<text x="81.6" y="67">101R</text>
<text x="81.6" y="69.8">100R</text>
<text x="104.1" y="67">Main Inner (MI)</text>
<text x="133.2" y="67">Route Indication A1</text>
<text x="140.7" y="69.8">(RIA1)</text>
<text x="81.6" y="72.6">111R</text>
<text x="92.9" y="72.6">Logic Indication Module A1</text>
<text x="252.3" y="77.3">Route Selection</text>
<text x="257" y="80.1">Switch</text>
<text x="50.7" y="89.5">Point Control A2</text>
<text x="240.2" y="84.8">To Connector</text>
<text x="267.4" y="84.8">+5VDC</text>
<text x="13.1" y="93.3">PI110</text>
<text x="28.2" y="92.3">R</text>
<text x="28.2" y="95.1">N</text>
<text x="31.9" y="91.4">Point 110</text>
<text x="56.3" y="92.3">(PCA2)</text>
<text x="13.1" y="101.7">PI106</text>
<text x="28.2" y="100.8">R</text>
<text x="31.9" y="99.8">Point 106</text>
<text x="48.8" y="98">PC110</text>
<text x="130.4" y="99.8">Yard 7</text>
<text x="130.4" y="97">Yard 8</text>
<text x="250.5" y="99.8">LED (Standard Red)</text>
<text x="252.3" y="97">Route Indication</text>
<text x="28.2" y="103.6">N</text>
<text x="59.1" y="103.6">PC106</text>
<text x="130.4" y="105.5">Yard 5</text>
<text x="130.4" y="102.7">Yard 6</text>
<text x="222.3" y="104.5">Ground</text>
<text x="241.1" y="106.4">To Connector</text>
<text x="267.4" y="106.4">+5VDC</text>
<text x="13.1" y="110.2">PI105</text>
<text x="28.2" y="109.2">R</text>
<text x="28.2" y="112">N</text>
<text x="31.9" y="108.3">Point 105</text>
<text x="52.5" y="109.2">PC105</text>
<text x="130.4" y="113.9">Yard 2</text>
<text x="130.4" y="111.1">Yard 3</text>
<text x="130.4" y="108.3">Yard 4</text>
<text x="13.1" y="119.5">PI109</text>
<text x="28.2" y="117.6">R</text>
<text x="31.9" y="116.7">Point 109</text>
<text x="56.3" y="114.9">PC109</text>
<text x="130.4" y="119.5">Yard 9</text>
<text x="130.4" y="116.7">Yard 1</text>
<text x="145.4" y="119.5">Route Command</text>
<text x="28.2" y="120.5">N</text>
<text x="31.9" y="125.1">Point 108</text>
<text x="60" y="120.5">PC108</text>
<text x="149.2" y="122.3">A2 (RCA2)</text>
<text x="13.1" y="127">PI108</text>
<text x="28.2" y="126.1">R</text>
<text x="28.2" y="128.9">N</text>
<text x="13.1" y="135.5">PI107</text>
<text x="28.2" y="134.5">R</text>
<text x="28.2" y="137.4">N</text>
<text x="31.9" y="133.6">Point 107</text>
<text x="50.7" y="135.5">PC107</text>
<text x="119.1" y="134.5">Control Module A2</text>
<text x="13.1" y="143.9">PI104</text>
<text x="28.2" y="143">R</text>
<text x="31.9" y="142">Point 104</text>
<text x="51.6" y="143.9">PC104</text>
<text x="28.2" y="145.8">N</text>
<text x="86.3" y="147.7">106R</text>
<text x="254.2" y="145.8">Control Panel A</text>
<text x="13.1" y="153.3">PI103</text>
<text x="28.2" y="151.4">R</text>
<text x="28.2" y="154.2">N</text>
<text x="31.9" y="150.5">Point 103</text>
<text x="51.6" y="152.4">PC103</text>
<text x="86.3" y="153.3">106C</text>
<text x="86.3" y="150.5">106N</text>
<text x="94.7" y="154.2">104R</text>
<text x="116.3" y="151.4">Yard 1</text>
<text x="116.3" y="155.2">Yard 2</text>
<text x="228" y="150.5">Legend</text>
<text x="86.3" y="161.8">105C</text>
<text x="86.3" y="156.1">105R</text>
<text x="86.3" y="158.9">105N</text>
<text x="94.7" y="159.9">104C</text>
<text x="94.7" y="157.1">104N</text>
<text x="116.3" y="158.9">Yard 3</text>
<text x="228.9" y="157.1">Pushbutton input Arrival (AR) Outbound</text>
<text x="228.9" y="160.8">Rote Indication</text>
<text x="264.5" y="160.8">Inbound</text>
<text x="34.7" y="163.6">Point Indication A2 (PIA2)</text>
<text x="94.7" y="162.7">103R</text>
<text x="94.7" y="165.5">103N</text>
<text x="115.4" y="166.5">Ground</text>
<text x="116.3" y="162.7">Yard 4</text>
<text x="94.7" y="168.3">103C</text>
<text x="94.7" y="171.1">110R</text>
<text x="94.7" y="173.9">110N</text>
<text x="116.3" y="170.2">Yard 5</text>
<text x="116.3" y="173.9">Yard 6</text>
<text x="204.9" y="169.1">Title</text>
<text x="213.9" y="170.2">Wiring Diagram Panel A</text>
<text x="16" y="176.7">Point Indication</text>
<text x="17.8" y="179.6">Connector</text>
<text x="53.5" y="176.7">Point Control</text>
<text x="53.5" y="179.6">Connector</text>
<text x="86.3" y="178.6">108C</text>
<text x="86.3" y="175.8">107N</text>
<text x="94.7" y="179.6">107C</text>
<text x="94.7" y="176.7">110C</text>
<text x="116.3" y="177.7">Yard 7</text>
<text x="204.9" y="175.8">Author</text>
<text x="215.8" y="179.6">David Lowe</text>
<text x="31.9" y="185.2">+5VDC</text>
<text x="86.3" y="181.4">108R</text>
<text x="86.3" y="184.3">108N</text>
<text x="94.7" y="182.4">107R</text>
<text x="116.3" y="181.4">Yard 8</text>
<text x="116.3" y="185.2">Yard 9</text>
<text x="137.9" y="182.4">Route Indication A2 (RIA2)</text>
<text x="204.9" y="185.9">File</text>
<text x="264.9" y="185.9">Document</text>
<text x="11.3" y="189.9">C</text>
<text x="19.7" y="191.8">NO</text>
<text x="20.7" y="186.1">NC</text>
<text x="31.9" y="190.8">Normal</text>
<text x="31.9" y="188">Reverse</text>
<text x="57.2" y="191.8">Servo Control</text>
<text x="57.2" y="188.9">+5VDC</text>
<text x="57.2" y="186.1">Ground</text>
<text x="86.3" y="187.1">109C</text>
<text x="86.3" y="189.9">109R</text>
<text x="172.8" y="189.3">C:\Users\dlowe\OneDrive\RMCQ\HO layout\Panel A\Wiring Diagram Panel A.dsn</text>
<text x="86.3" y="192.7">109N</text>
<text x="94.7" y="192.7">Logic Indication Module A2</text>
<text x="204.9" y="192.7">Revision</text>
<text x="206.6" y="196.1">1.0</text>
<text x="229.9" y="192.7">Date</text>
<text x="240.2" y="194.6">04 July 2016</text>
<text x="264.9" y="192.7">Sheets</text>
<text x="266.6" y="196.1">1 of 1</text>
</g>
<g font-size="2.4" fill="#008000">
<text x="173.6" y="31.3">Yard Out (YO)</text>
<text x="172.6" y="37">Departure (DP)</text>
<text x="176.4" y="42.6">Arrival (AR)</text>
<text x="170.7" y="53.8">Main Outer (MO)</text>
<text x="172.6" y="48.2">Main Inner (MI)</text>
<text x="182.9" y="94.2">Yard 1</text>
<text x="182.9" y="99.8">Yard 2</text>
<text x="182.9" y="105.5">Yard 3</text>
<text x="182.9" y="112">Yard 4</text>
<text x="182.9" y="118.6">Yard 5</text>
<text x="182.9" y="124.2">Yard 6</text>
<text x="182.9" y="129.8">Yard 7</text>
<text x="182.9" y="135.5">Yard 8</text>
<text x="222.3" y="132.7">Yard 9</text>
</g>
<g font-size="2.4" fill="#f00">
<text x="177.3" y="65.1">Arrival (AR)</text>
<text x="173.6" y="70.7">Departure (DP)</text>
<text x="173.6" y="76.4">Yard Out (YO)</text>
<text x="222.3" y="74.5">Yard 9</text>
<text x="170.7" y="82.9">Main Outer (MO)</text>
<text x="222.3" y="81.1">Yard 8</text>
<text x="172.6" y="88.6">Main Inner (MI)</text>
<text x="222.3" y="87.6">Yard 7</text>
<text x="222.3" y="93.3">Yard 6</text>
<text x="222.3" y="98.9">Yard 5</text>
<text x="222.3" y="110.2">Yard 4</text>
<text x="222.3" y="115.8">Yard 3</text>
<text x="222.3" y="121.4">Yard 2</text>
<text x="222.3" y="127">Yard 1</text>
<text x="252.3" y="160.8">100N</text>
</g>
<g font-size="1.9">
<text x="25.7" y="14.6">1</text>
<text x="25.7" y="23">1</text>
<text x="48.3" y="19.3">1</text>
<text x="82.1" y="19.3">1</text>
<text x="48.3" y="27.7">1</text>
<text x="82.1" y="24.9">1</text>
<text x="147.8" y="28.7">1</text>
<text x="25.7" y="31.5">1</text>
<text x="82.1" y="35.2">1</text>
<text x="82.1" y="30.5">1</text>
<text x="194.4" y="31.5">1</text>
<text x="215.4" y="34.3">20</text>
<text x="25.7" y="39.9">1</text>
<text x="48.3" y="36.2">1</text>
<text x="194.4" y="37.1">2</text>
<text x="215.4" y="39.9">21</text>
<text x="48.3" y="44.6">1</text>
<text x="194.4" y="42.7">3</text>
<text x="215.4" y="45.6">22</text>
<text x="76.4" y="51.2">1</text>
<text x="194.4" y="48.3">4</text>
<text x="194.4" y="54">5</text>
<text x="215.4" y="52.1">23</text>
<text x="194.4" y="59.6">6</text>
<text x="215.4" y="57.7">24</text>
<text x="127.1" y="63.4">1</text>
<text x="194.4" y="65.2">7</text>
<text x="215.4" y="64.3">25</text>
<text x="194.4" y="70.9">8</text>
<text x="215.4" y="69.9">26</text>
<text x="194.4" y="76.5">9</text>
<text x="215.4" y="75.6">27</text>
<text x="194.4" y="83.1">10</text>
<text x="215.4" y="81.2">28</text>
<text x="23.8" y="89.6">1</text>
<text x="194.4" y="88.7">11</text>
<text x="215.4" y="87.8">29</text>
<text x="46.4" y="94.3">1</text>
<text x="78.4" y="94.3">1</text>
<text x="194.4" y="94.3">12</text>
<text x="215.4" y="93.4">30</text>
<text x="23.8" y="98.1">1</text>
<text x="78.4" y="99.9">1</text>
<text x="194.4" y="99.9">13</text>
<text x="215.4" y="99">31</text>
<text x="23.8" y="106.5">1</text>
<text x="46.4" y="102.8">1</text>
<text x="78.4" y="105.6">1</text>
<text x="194.4" y="106.5">14</text>
<text x="215.4" y="104.6">32</text>
<text x="46.4" y="111.2">1</text>
<text x="78.4" y="111.2">1</text>
<text x="194.4" y="112.1">15</text>
<text x="215.4" y="110.3">33</text>
<text x="23.8" y="115">1</text>
<text x="46.4" y="119.7">1</text>
<text x="78.4" y="116.8">1</text>
<text x="143.1" y="115">1</text>
<text x="194.4" y="118.7">16</text>
<text x="215.4" y="115.9">34</text>
<text x="23.8" y="123.4">1</text>
<text x="78.4" y="122.5">1</text>
<text x="194.4" y="124.3">17</text>
<text x="215.4" y="121.5">35</text>
<text x="23.8" y="131.9">1</text>
<text x="46.4" y="128.1">1</text>
<text x="78.4" y="128.1">1</text>
<text x="194.4" y="130">18</text>
<text x="215.4" y="127.2">36</text>
<text x="46.4" y="136.5">1</text>
<text x="78.4" y="133.7">1</text>
<text x="194.4" y="135.6">19</text>
<text x="215.4" y="132.8">37</text>
<text x="23.8" y="140.3">1</text>
<text x="23.8" y="148.8">1</text>
<text x="46.4" y="145">1</text>
<text x="81.1" y="147.8">1</text>
<text x="46.4" y="153.4">1</text>
<text x="81.1" y="162.8">1</text>
<text x="81.1" y="177.8">1</text>
<text x="128.1" y="175">1</text>
<text x="25.7" y="184.4">1</text>
<text x="54.9" y="189.1">1</text>
</g>
<text font-size="1.9" fill="#c04040" x="209.2" y="26.8">Control Panel A Rear</text>
</svg>
